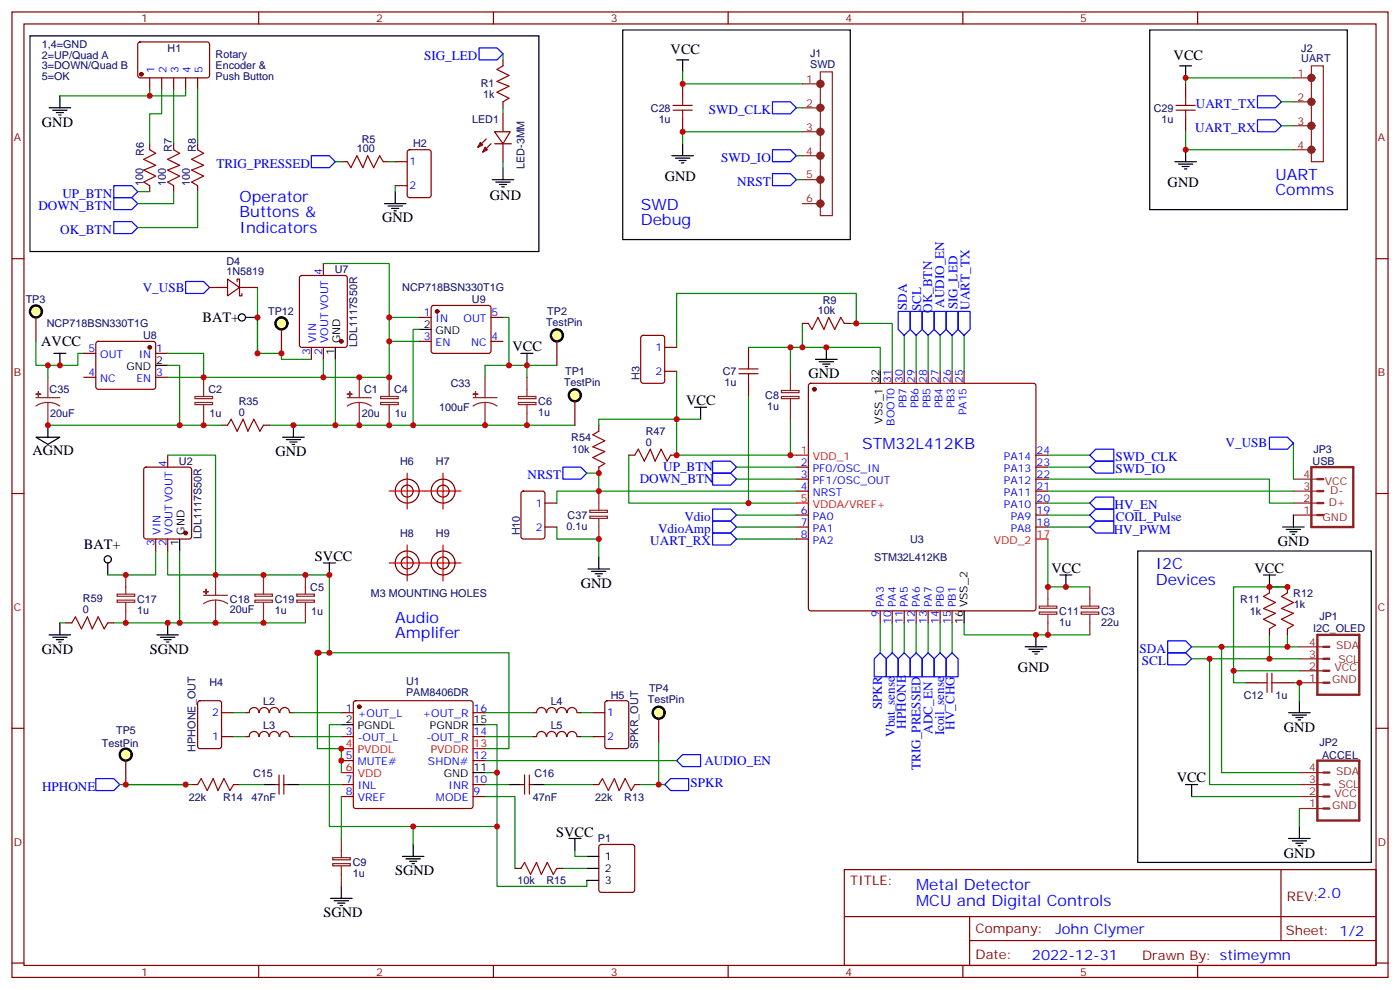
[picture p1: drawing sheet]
<svg xmlns="http://www.w3.org/2000/svg" width="412mm" height="292mm" viewBox="0 0 412 292" stroke-linecap="round" stroke-linejoin="round" font-family="sans-serif">
<g fill="none" stroke="#870000" stroke-width=".35">
<path d="M3.5 3.5h405.4v284.4h-405.4zM7.1 7.1h398.2v277.2h-398.2zM40.8 12.6l.5-.3 20 .1 .4 .7v9.4l-.7 .4h-20l-.4-.7v-9.1zM76.2 3.5v3.6M145.3 3.5v3.6M148.2 17.6v1.8M214.5 3.5v3.6M283.6 3.5v3.6M352.8 3.5v3.6M44.1 22.9v3.6M47.6 22.9v3.6M51.2 22.9v3.6"/>
<path d="M54.7 22.9v3.6M58.2 22.9v3.6M145.7 38.8h4.6l-2.1 3.5zM148.2 30v1.8M148.2 33.5v5.3M201.1 24.7v3.5M201.1 35.3v3.5M349.2 24.7v3.5M349.2 35.3v3.5M44.1 42.3v1.8M44.1 54.7v1.7M51.2 42.3v1.8"/>
<path d="M51.2 54.7v1.7M58.2 42.3v1.8M58.2 54.7v1.7M100.5 47.6h1.8M112.9 47.6h1.8M116.4 47.6h3.5M116.4 54.7h3.5M120.2 44.3l.4-.2h5.7l.6 .4 .1 13-.5 .7h-5.9l-.6-.5-.1-12.9zM141.5 42l.7 .7-1.4 .7zM142.9 43.4l.7 .7-1.4 .7zM143.2 40.9l-2.4 2.5M144.6 42.3l-2.4 2.5"/>
<path d="M145.7 42.3h4.9M148.2 42.3v5.3M3.5 76.2h3.6M405.3 76.2h3.6M189 99l.4-.2h5.7l.6 .4 .1 13-.5 .6-5.9 .1-.6-.5-.1-12.9zM236.4 95.2h1.7M248.7 95.2h1.8M195.8 102.3h3.5M195.8 109.4h3.5M220.5 102.3v3.5M220.5 112.9v3.5M238.4 113.1l.4-.2h65.6l.5 .2 .3 .5v65.6l-.3 .5-.5 .2h-65.6l-.5-.2-.2-.5v-65.6z"/>
<path d="M262.8 109.4v3.5M266.3 109.4v3.5M269.9 109.4v3.5M273.4 109.4v3.5M276.9 109.4v3.5M280.5 109.4v3.5M284 109.4v3.5M65.3 125.2h1.7l1.1-1.7 1.7 3.5 1.8-3.5 1.4 3.5 1.8-3.5 1.8 3.5 1-1.8h1.8M185.2 134.1h1.8l1-1.8 1.8 3.5 1.8-3.5 1.4 3.5 1.7-3.5 1.8 3.5 1.1-1.7h1.7M234.6 137.6h3.5M305.2 137.6h3.5M305.2 134.1h3.5"/>
<path d="M3.5 145.3h3.6M234.6 141.1h3.5M234.6 144.6h3.5M234.6 151.7h3.5M234.6 155.2h3.5M234.6 158.8h3.5M305.2 141.1h3.5M305.2 144.6h3.5M305.2 151.7h3.5M305.2 155.2h3.5M305.2 148.2h3.5M405.3 145.3h3.6"/>
<path d="M259.3 179.9v3.5M262.8 179.9v3.5M266.3 179.9v3.5M269.9 179.9v3.5M273.4 179.9v3.5M276.9 179.9v3.5M280.5 179.9v3.5M373.9 172.9v1.7M379.2 172.9v1.7M373.9 185.2v1.8M379.2 185.2v1.8M3.5 214.5h3.6"/>
<path d="M58.4 206.6l.5-.2h5.7l.6 .4 .1 13-.5 .6-5.9 .1-.6-.5-.1-12.9zM65.3 217h3.5M65.3 209.9h3.5M174.6 217h3.6M174.6 209.9h3.6M178.4 206.6l.5-.2h5.6l.7 .4v13l-.5 .6-5.8 .1-.7-.5v-12.9zM366.9 201.1h3.5M377.5 201.1h3.5M405.3 214.5h3.6M81.1 231.1h1.1M82.2 228.2v5.7M83.6 228.2v5.7"/>
<path d="M83.6 231.1h1.1M153.5 231.1h1M154.5 228.2v5.7M155.9 231.1h1.1M155.9 228.2v5.7M174.6 231.1h1.8M187 231.1h1.7M248.7 256.1h156.6v28.2h-156.6zM377.3 256.1v20.9M248.7 270h156.5M285.6 277h119.6M285.6 270v14.1"/>
<path d="M3.5 283.6h3.6M76.2 284.3v3.6M145.3 284.3v3.6M214.5 284.3v3.6M283.6 284.3v3.6M352.8 284.3v3.6M405.3 283.6h3.6"/>
</g>
<path d="M388.1 187h12.3v17.6h-12.3zM389.8 194h1.8M389.8 197.6h1.8M389.8 190.5h1.8M389.8 201.1h1.8M388.1 224h12.3v17.7h-12.3zM389.8 231.1h1.8M389.8 234.6h1.8M389.8 238.1h1.8M389.8 227.5h1.8" fill="none" stroke="#8c2424" stroke-width=".71"/>
<g fill="none" stroke="#8c2424" stroke-width=".35">
<path d="M386.3 19.4h3.5v28.2h-3.5zM236.4 24.7h5.3M236.4 31.8h5.3M236.4 38.8h5.3M241.7 21.2h3.5v42.3h-3.5zM381 22.9h5.3M381 30h5.3M381 37h5.3M236.4 45.9h5.3M236.4 52.9h5.3M236.4 60h5.3M381 44.1h5.3"/>
<path d="M112.1 118.5h5.2v.7h-5.2zM112.1 116.8h5.2v.6h-5.2zM114.7 111.1v5.7M114.7 119.2v6M152.7 118.5h5.2v.7h-5.2zM152.7 116.8h5.2v.6h-5.2zM155.2 111.1v5.7M155.2 119.2v6M230.2 116.8h5.2v.6h-5.2zM230.2 115h5.2v.6h-5.2zM232.8 109.4v5.6M232.8 117.5v6"/>
<path d="M306.1 178.5h5.2v.6h-5.2zM308.7 172.9v5.6M306.1 180.3h5.2v.6h-5.2zM308.7 181v6M382.8 197.6h7M382.8 194h7M382.8 190.5h7M382.8 201.1h7M382.8 238.1h7M382.8 234.6h7M382.8 231.1h7M382.8 227.5h7"/>
</g>
<g fill="none" stroke="#000" stroke-width=".35">
<path d="M8.8 10.6h149.9v63.5h-149.9zM183.4 8.8h67.1v61.8h-67.1zM199.3 17.6h3.5M201.1 17.6v3.6M338.7 8.8h58.2v52.9h-58.2zM347.5 19.4h3.5M349.2 19.4v3.5M14.5 31.8h6.3M15.5 32.5h4.3M16.6 33.2h2.1M17.3 33.9h.7M17.6 28.2v3.6"/>
<path d="M113.2 60h6.4M116.4 56.4v3.6M145 52.9h6.3M146 53.6h4.3M147.1 54.3h2.1M147.8 55h.7M148.2 49.4v3.5M197.9 45.9h6.4M199 46.6h4.2M200 47.3h2.1M200.7 48h.7M201.1 42.3v3.6"/>
<path d="M346.1 47.6h6.3M347.1 48.3h4.3M348.2 49h2.1M348.9 49.7h.7M349.2 44.1v3.5M114.3 60.7h4.2M115.4 61.4h2.1M116.1 62.1h.7M72.3 93.5h3.5M15.9 104.1h3.5M17.6 104.1v3.5M153.5 104.1h3.5"/>
<path d="M155.2 104.1v3.5M204.6 119.9h3.5M206.4 119.9v3.6M240.2 105.8h6.4M241.3 106.5h4.2M242.4 107.2h2.1M243.1 108h.7M243.4 102.3v3.5M259.3 109.4v3.5M10.6 128.8h7l-3.5 2.1zM14.1 125.2v3.6M83.3 128.8h6.3"/>
<path d="M84.3 129.5h4.2M85.4 130.2h2.1M86.1 130.9h.7M86.4 125.2v3.6M284 179.9v3.5M312.2 169.3h3.5M314 169.3v3.6M335.1 162.3h68.8v91.7h-68.8zM372.2 169.3h3.5M373.9 169.3v3.6M302 190.5h6.3M303 191.2h4.3"/>
<path d="M304.1 191.9h2.1M304.8 192.6h.7M305.2 187v3.5M379.6 209.9h6.3M380.6 210.6h4.3M381.7 211.3h2.1M382.4 212h.7M382.8 206.4v3.5M77.6 231.1h3.5M84.7 231.1h3.5M149.9 231.1h3.6M157 231.1h3.5"/>
<path d="M349.2 231.1h3.6M351 231.1v3.5M118.5 252.2h6.4M119.6 252.9h4.2M120.6 253.6h2.2M121.4 254.4h.7M121.7 248.7v3.5M379.6 246.9h6.3M380.6 247.7h4.3M381.7 248.4h2.1M382.4 249.1h.7M382.8 243.4v3.5"/>
<circle cx="71.3" cy="93.5" r="1.06"/>
</g>
<g fill="none" stroke="#008700" stroke-width=".35">
<path d="M148.2 15.9v1.7M44.1 26.5v1.7h-26.5M47.6 26.5v7h-3.5v8.8M51.2 26.5v15.8M54.7 26.5v1.7h-10.6M58.2 26.5v15.8M201.1 21.2v3.5h35.3M234.6 31.8h1.8M236.4 38.8h-35.3v3.5M349.2 38.8v5.3h31.8M377.5 30h3.5M377.5 37h3.5"/>
<path d="M381 22.9h-31.8v1.8M40.6 56.4h3.5M51.2 56.4v3.6h-10.6M58.2 56.4v10.6h-17.6M98.8 47.6h1.7M114.7 47.6h1.7M116.4 54.7v1.7M234.6 45.9h1.8M234.6 52.9h1.8M75.8 93.5v10.6h7.1v1.7h8.8M236.4 95.2v7.1M250.5 95.2h12.3v14.2"/>
<path d="M252.2 95.2v-8.8h-52.9v15.9M266.3 98.8v10.6M269.9 98.8v10.6M280.5 98.8v10.6M284 98.8v10.6M142.9 111.1v-3.5h12.3v3.5M199.3 109.4v24.7h35.3M220.5 116.4v31.8h14.1M220.5 102.3h12.3M232.8 109.4v-7.1h26.5v7.1M79.4 125.2h89.9M185.2 134.1v14.1h35.3"/>
<path d="M232.8 123.5v10.6M308.7 137.6h12.3M308.7 134.1h12.3M176.4 144.6h58.2M217 158.8h17.6M308.7 155.2h12.3M308.7 158.8v14.1M379.2 172.9h-15.8v24.7M262.8 183.4v8.9M284 183.4v3.6h37M351 190.5h8.8M351 194h5.3"/>
<path d="M373.9 187v7M379.2 187v3.5M382.8 197.6h-19.4v3.5h3.5M382.8 194h-26.5v37.1h26.5M382.8 190.5h-23v37h23M381 201.1h1.8v5.3M351 234.6h31.8M382.8 238.1v5.3"/>
</g>
<g fill="none" stroke="#a10000" stroke-width=".35">
<path d="M148.2 19.4l-1.8 1.1 3.5 1.7-3.5 1.8 3.5 1.4-3.5 1.8 3.5 1.7-1.7 1.1M198.3 32.5h5.6M198.3 31h5.6M201.1 28.2v2.8M201.1 32.5v2.8M346.4 32.5h5.7M346.4 31h5.7M349.2 28.2v2.8M349.2 32.5v2.8M44.1 44.1l1.8 1.1-3.6 1.7 3.6 1.8-3.6 1.4 3.6 1.8-3.6 1.7 1.8 1.1M51.2 44.1l1.7 1.1-3.5 1.7 3.5 1.8-3.5 1.4 3.5 1.8-3.5 1.7 1.8 1.1M58.2 44.1l1.8 1.1-3.6 1.7 3.6 1.8-3.6 1.4 3.6 1.8-3.6 1.7 1.8 1.1"/>
<path d="M102.3 47.6l1.1 1.8 1.7-3.5 1.8 3.5 1.4-3.5 1.8 3.5 1.7-3.5 1.1 1.7M238.1 95.2l1.1 1.8 1.7-3.5 1.8 3.5 1.4-3.5 1.8 3.5 1.7-3.5 1.1 1.7M217.7 110.1h5.6M217.7 108.7h5.6M220.5 105.8v2.9M220.5 110.1v2.8M373.9 174.6l-1.7 1.1 3.5 1.7-3.5 1.8 3.5 1.4-3.5 1.8 3.5 1.8-1.8 1M379.2 174.6l-1.7 1.1 3.5 1.7-3.5 1.8 3.5 1.4-3.5 1.8 3.5 1.8-1.8 1M373.2 198.3v5.6M374.6 198.3v5.6M370.4 201.1h2.8M374.6 201.1h2.9"/>
<path d="M176.4 231.1l1-1.8 1.8 3.5 1.8-3.5 1.4 3.5 1.7-3.5 1.8 3.5 1.1-1.7"/>
</g>
<g fill="#870000" stroke="#870000" stroke-width=".35">
<circle cx="41.6" cy="21.9" r=".53"/>
<circle cx="239.9" cy="114.7" r=".53"/>
</g>
<g fill="none" stroke="#00f" stroke-width=".35">
<path d="M141.1 14.1h5.3l1.8 1.8-1.8 1.7h-5.3zM227.5 30h5.3l1.8 1.8-1.8 1.7h-5.3zM370.4 28.2h5.3l1.8 1.8-1.8 1.8h-5.3zM370.4 35.3h5.3l1.8 1.7-1.8 1.8h-5.3zM33.5 54.7h5.3l1.8 1.7-1.8 1.8h-5.3zM33.5 58.2h5.3l1.8 1.8-1.8 1.7h-5.3zM91.7 45.9h5.3l1.8 1.7-1.8 1.8h-5.3zM227.5 44.1h5.3l1.8 1.8-1.8 1.7h-5.3zM227.5 51.2h5.3l1.8 1.7-1.8 1.8h-5.3zM33.5 65.3h5.3l1.8 1.7-1.8 1.8h-5.3zM264.6 91.7h3.5v5.3l-1.8 1.8-1.7-1.8zM268.1 91.7h3.5v5.3l-1.7 1.8-1.8-1.8z"/>
<path d="M271.6 91.7h3.6v5.3l-1.8 1.8-1.8-1.8zM275.2 91.7h3.5v5.3l-1.8 1.8-1.7-1.8zM278.7 91.7h3.5v5.3l-1.7 1.8-1.8-1.8zM282.2 91.7h3.6v5.3l-1.8 1.8-1.8-1.8zM165.8 137.6h5.3l1.8 1.7-1.8 1.8h-5.3zM209.9 139.3h5.3l1.8 1.8-1.8 1.8h-5.3zM209.9 135.8h5.3l1.8 1.8-1.8 1.7h-5.3zM322.8 135.8h5.3v3.5h-5.3l-1.8-1.7zM322.8 132.3h5.3v3.5h-5.3l-1.8-1.7zM209.9 157h5.3l1.8 1.8-1.8 1.7h-5.3zM322.8 149.9h5.3v3.6h-5.3l-1.8-1.8zM322.8 153.5h5.3v3.5h-5.3l-1.8-1.8z"/>
<path d="M322.8 146.4h5.3v3.5h-5.3l-1.8-1.7zM259.3 192.3l1.8 1.7v5.3h-3.6v-5.3zM262.8 192.3l1.8 1.7v5.3h-3.5v-5.3zM266.3 192.3l1.8 1.7v5.3h-3.5v-5.3zM268.1 194l1.8-1.7 1.7 1.7v5.3h-3.5zM275.2 194l1.7-1.7 1.8 1.7v5.3h-3.5zM278.7 194l1.8-1.7 1.7 1.7v5.3h-3.5zM344 188.7h5.2l1.8 1.8-1.8 1.8h-5.2zM344 192.3h5.2l1.8 1.7-1.8 1.8h-5.2zM28.2 229.3h5.3l1.8 1.8-1.8 1.7h-5.3zM195.8 231.1l1.8-1.8h5.2v3.5h-5.2z"/>
</g>
<path d="M234.6 134.1h3.5M234.6 148.2h3.5M305.2 158.8h3.5" fill="none" stroke="#f00" stroke-width=".35"/>
<g fill="#8c2424" stroke="#8c2424" stroke-width=".35">
<circle cx="241.7" cy="60" r="1.06"/>
<circle cx="241.7" cy="52.9" r="1.06"/>
<circle cx="241.7" cy="45.9" r="1.06"/>
<circle cx="241.7" cy="38.8" r="1.06"/>
<circle cx="241.7" cy="31.7" r="1.06"/>
<circle cx="241.7" cy="24.7" r="1.06"/>
<circle cx="386.3" cy="44.1" r="1.06"/>
<circle cx="386.3" cy="37" r="1.06"/>
<circle cx="386.3" cy="30" r="1.06"/>
<circle cx="386.3" cy="22.9" r="1.06"/>
</g>
<circle cx="169.3" cy="116.4" r="1.76" fill="#ff9" stroke="#000" stroke-width=".71"/>
<path d="M169.3 118.2v7" fill="none" stroke="#870000" stroke-width=".35"/>
<circle cx="164" cy="98.8" r="1.76" fill="#ff9" stroke="#000" stroke-width=".71"/>
<path d="M164 100.5v7.1" fill="none" stroke="#870000" stroke-width=".35"/>
<circle cx="10.6" cy="91.7" r="1.76" fill="#ff9" stroke="#000" stroke-width=".71"/>
<path d="M10.6 93.5v7" fill="none" stroke="#870000" stroke-width=".35"/>
<circle cx="194" cy="209.9" r="1.76" fill="#ff9" stroke="#000" stroke-width=".71"/>
<path d="M194 211.7v7" fill="none" stroke="#870000" stroke-width=".35"/>
<circle cx="37" cy="222.3" r="1.76" fill="#ff9" stroke="#000" stroke-width=".71"/>
<path d="M37 224v7.1" fill="none" stroke="#870000" stroke-width=".35"/>
<path d="M10.6 100.5v7.1h12.3v-3.5h1.8M155.2 107.6h8.8" fill="none" stroke="#008700" stroke-width=".35"/>
<circle cx="82.9" cy="95.3" r="1.76" fill="#ff9" stroke="#000" stroke-width=".71"/>
<g fill="none" stroke="#870000" stroke-width=".35">
<path d="M95.2 77.6v3.5M61.7 84.7h5.3M67 82.2l3.6 2.5-3.6 2.4zM69.8 82.9v-.7h.8v4.9h.7v-.7M70.6 84.7h5.2M82.9 97v7.1M88.4 81.3l.5-.2h12.7l.7 .5v20l-.5 .7h-12.9l-.7-.5v-20zM123.5 93.5h3.5M127.2 90.2l.5-.2h16.2l.5 .2 .2 .5v12.7l-.2 .5-.5 .2h-16.2l-.5-.3-.2-.4v-12.7zM144.6 93.5h3.6M24.7 104.1h3.5M24.7 111.1h3.5"/>
<path d="M28.5 100.7l.4-.2h16.3l.5 .2 .2 .5v12.7l-.3 .5-.4 .3h-16.3l-.5-.3-.2-.5v-12.7zM45.9 104.1h3.5M45.9 111.1h3.5M91.7 102.3v3.5M95.2 102.3v3.5M123.5 100.5h3.5M144.6 100.5h3.6M42.6 137.8l.4-.2h12.7l.7 .4v20l-.4 .7-13 .1-.6-.5-.1-20zM49.4 134.1v3.5M176.4 125.2v1.8M176.4 137.6v1.7M45.9 158.8v3.5"/>
<path d="M49.4 158.8v3.5M153.7 144.8l.5-.2h5.6l.7 .5v12.9l-.4 .7-5.9 .1-.7-.5v-13zM160.5 148.2h3.5M160.5 155.2h3.5M19.4 183.4h1.8l1-1.7 1.8 3.5 1.8-3.5 1.4 3.5 1.7-3.5 1.8 3.5 1-1.8h1.8M72.3 209.9h1.1M72.3 217h1.1M73.4 209.9a1.41 1.41 0 0 1 1.4-1.5 1.41 1.41 0 0 1 1.4 1.5M73.4 216.9a1.41 1.41 0 0 1 1.4-1.5 1.41 1.41 0 0 1 1.4 1.5M76.4 209.9a1.41 1.41 0 0 1 1.4-1.5 1.41 1.41 0 0 1 1.4 1.5M76.4 216.9a1.41 1.41 0 0 1 1.4-1.5 1.41 1.41 0 0 1 1.4 1.5M79.4 209.9a1.41 1.41 0 0 1 1.4-1.5 1.41 1.41 0 0 1 1.4 1.5"/>
<path d="M79.4 216.9a1.41 1.41 0 0 1 1.4-1.5 1.41 1.41 0 0 1 1.4 1.5M82.4 209.9a1.41 1.41 0 0 1 1.5-1.5 1.41 1.41 0 0 1 1.4 1.5M82.4 216.9a1.41 1.41 0 0 1 1.5-1.5 1.41 1.41 0 0 1 1.4 1.5M85.4 209.9h1M85.4 217h1M100.5 209.9h3.6M100.5 217h3.6M104.3 206.6l.5-.2h33.8l.5 .2 .2 .5v30.3l-.2 .5-.5 .2h-33.8l-.5-.2-.2-.5v-30.3zM139.3 209.9h3.6M139.3 217h3.6M157 209.9h1M157 217h1"/>
<path d="M158.1 209.9a1.41 1.41 0 0 1 1.4-1.5 1.41 1.41 0 0 1 1.4 1.5M158.1 216.9a1.41 1.41 0 0 1 1.4-1.5 1.41 1.41 0 0 1 1.4 1.5M161.1 209.9a1.41 1.41 0 0 1 1.4-1.5 1.41 1.41 0 0 1 1.4 1.5M161.1 216.9a1.41 1.41 0 0 1 1.4-1.5 1.41 1.41 0 0 1 1.4 1.5M164.1 209.9a1.41 1.41 0 0 1 1.4-1.5 1.41 1.41 0 0 1 1.4 1.5M164.1 216.9a1.41 1.41 0 0 1 1.4-1.5 1.41 1.41 0 0 1 1.4 1.5M167.1 209.9a1.41 1.41 0 0 1 1.4-1.5 1.41 1.41 0 0 1 1.4 1.5M167.1 216.9a1.41 1.41 0 0 1 1.4-1.5 1.41 1.41 0 0 1 1.4 1.5M170 209.9h1.1M170 217h1.1M56.4 231.1h1.8M68.8 231.1h1.8"/>
<path d="M100.5 231.1h3.6M100.5 224h3.6M100.5 234.6h3.6M139.3 231.1h3.6M139.3 224h3.6M139.3 234.6h3.6M151.7 255.8h1.8M164 255.8h1.8M176.6 248.9l.5-.2h9.2l.5 .2 .2 .5v12.7l-.3 .5-.4 .2h-9.2l-.5-.2-.2-.5v-12.7z"/>
</g>
<g fill="none" stroke="#008700" stroke-width=".35">
<path d="M148.2 31.8v1.7M148.2 47.6v1.8M95.2 77.6h19.5v15.9M75.8 84.7v19.4M123.5 93.5h-8.8v17.6h-19.5M123.5 97h-1.8v28.2M148.2 93.5h1.7v14.1M273.4 98.8v10.6M276.9 98.8v10.6M14.1 107.6v3.5M49.4 107.6h3.5v17.6M49.4 104.1h10.6v7h35.2v-5.3"/>
<path d="M49.4 111.1h10.6M98.8 105.8v19.4M114.7 100.5h8.8M14.1 125.2h51.2M49.4 134.1h14.1v35.2M172.9 139.3h3.5v5.3h-12.4v3.6M206.4 123.5h-30v1.7M217 137.6h17.6M381 130.5v10.6M164 155.2v3.6h12.4v5.2M217 141.1h17.6M217 151.7h17.6"/>
<path d="M217 155.2h17.6M308.7 141.1h65.2v7.1h7.1M308.7 144.6h72.3M308.7 151.7h12.3M308.7 148.2h12.3M45.9 162.3v7h-14.2M49.4 162.3v7h47.6v23M52.9 162.3v21.1M308.7 172.9h12.3M17.6 183.4h1.8M33.5 183.4h56.5M93.5 192.3h56.4v28.2h-7"/>
<path d="M93.8 192.3h-.3v28.2h7v7M259.3 183.4v8.9M266.3 183.4v8.9M269.9 183.4v8.9M273.4 183.4v8.9M276.9 183.4v8.9M280.5 183.4v8.9M68.8 217h3.5M68.8 209.9h3.5M86.4 217h14.1M86.4 209.9h14.1M100.5 213.4h-3.5v30h24.7v5.3"/>
<path d="M142.9 213.4h3.5v30M142.9 217h14.1M142.9 209.9h14.1M171.1 217h3.5M171.1 209.9h3.5M194 218.7v12.4h1.8M35.3 231.1h21.1M70.6 231.1h7M88.2 231.1h12.3M100.5 234.6v12.3M142.9 234.6h8.8v21.2M142.9 224h56.4"/>
<path d="M142.9 231.1h7M142.9 227.5h3.5M160.5 231.1h14.1M188.7 231.1h5.3M121.7 243.4h24.7v17.7h26.5v-1.8M165.8 255.8h7.1M169.3 250.5v1.7h3.6"/>
</g>
<path d="M386.3 137.6h12.3v17.6h-12.3zM388.1 144.6h1.7M388.1 148.2h1.7M388.1 151.7h1.7M388.1 141.1h1.7" fill="none" stroke="#8c2424" stroke-width=".71"/>
<g fill="none" stroke="#8c2424" stroke-width=".35">
<path d="M10.6 117.1h7M14.1 118.5l1.9 .3 1.6 .8M14.1 118.5l-1.8 .3-1.7 .8M14.1 111.1v6M14.1 118.5v6.7M57.4 118.5h5.2v.7h-5.2zM57.4 116.8h5.2v.6h-5.2zM60 111.1v5.7M60 119.2v6M102.3 117.1h7.1M105.8 118.5l1.9 .3 1.7 .8M105.8 118.5l-1.8 .3-1.7 .8"/>
<path d="M105.8 111.1v6M105.8 118.5v6.7M139.3 117.1h7.1M142.9 118.5l1.8 .3 1.7 .8M142.9 118.5l-1.9 .3-1.7 .8M142.9 111.1v6M142.9 118.5v6.7M173.7 152h5.2v.7h-5.2zM173.7 150.3h5.2v.6h-5.2zM176.4 144.6v5.7M176.4 152.8v6M381 151.7h7.1"/>
<path d="M381 148.2h7.1M381 144.6h7.1M381 141.1h7.1M34.5 176.7h5.2v.7h-5.2zM34.5 175h5.2v.6h-5.2zM37 169.3v5.7M37 177.4v6M60 175.3h7M63.5 176.7l1.9 .3 1.6 .8M63.5 176.7l-1.9 .3-1.6 .8M63.5 169.3v6M63.5 176.7v6.7"/>
<path d="M75.1 176.7h5.2v.7h-5.2zM75.1 175h5.2v.6h-5.2zM77.6 169.3v5.7M77.6 177.4v6M87.4 176.7h5.2v.7h-5.2zM87.4 175h5.2v.6h-5.2zM90 169.3v5.7M90 177.4v6M318.5 178.5h5.2v.6h-5.2zM321 172.9v5.6M318.5 180.3h5.2v.6h-5.2zM321 181v6"/>
<path d="M98 254.4h5.2v.6h-5.2zM98 252.6h5.2v.6h-5.2zM100.5 246.9v5.7M100.5 255.1v6"/>
</g>
<g fill="none" stroke="#000" stroke-width=".35">
<path d="M123.5 97h3.5M45.9 107.6h3.5M98.8 102.3v3.5M52.9 158.8v3.5M377.8 155.2h6.4M378.9 155.9h4.2M379.9 156.6h2.2M380.6 157.3h.8M381 151.7v3.5M31.7 165.8v3.5M95.2 165.8h3.6M97 165.8v3.5"/>
<path d="M173.2 167.6h6.4M174.3 168.3h4.2M175.3 169h2.1M176 169.7h.7M176.4 164v3.6M14.5 187h6.3M15.5 187.7h4.3M16.6 188.4h2.1M17.3 189.1h.7M17.6 183.4v3.6M46.2 187h6.4M47.3 187.7h4.2"/>
<path d="M48.3 188.4h2.1M49 189.1h.7M49.4 183.4v3.6M100.5 213.4h3.6M139.3 213.4h3.6M139.3 227.5h3.6M167.6 246.9h3.5M169.3 246.9v3.6M172.9 259.3h3.5M172.9 252.2h3.5M172.9 255.8h3.5M97.4 264.6h6.3"/>
<path d="M98.4 265.3h4.3M99.5 266h2.1M100.2 266.7h.7M100.5 261.1v3.5"/>
<circle cx="31.7" cy="164.7" r="1.06"/>
</g>
<path d="M54.7 82.9h5.3l1.7 1.8-1.7 1.7h-5.3zM373.9 128.8h5.3l1.8 1.7-1.8 1.8h-5.3zM209.9 153.5h5.3l1.8 1.7-1.8 1.8h-5.3zM209.9 149.9h5.3l1.8 1.8-1.8 1.8h-5.3zM271.6 194l1.8-1.7 1.8 1.7v5.3h-3.6zM201.1 222.2h5.3v3.6h-5.3l-1.8-1.8z" fill="none" stroke="#00f" stroke-width=".35"/>
<g fill="none" stroke="#600" stroke-width=".35">
<circle cx="119.9" cy="144.6" r="3.5"/>
<circle cx="119.9" cy="144.6" r="1.76"/>
<circle cx="130.5" cy="144.6" r="3.5"/>
<circle cx="130.5" cy="144.6" r="1.76"/>
<circle cx="119.9" cy="165.8" r="3.5"/>
<circle cx="119.9" cy="165.8" r="1.76"/>
<circle cx="130.5" cy="165.8" r="3.5"/>
<circle cx="130.5" cy="165.8" r="1.76"/>
</g>
<path d="M119.9 139.3v10.6M130.5 139.3v10.6M114.7 144.6h21.1M114.7 165.8h21.1M119.9 160.5v10.6M130.5 160.5v10.6M100.5 220.5h3.6M100.5 227.5h3.6M139.3 220.5h3.6" fill="none" stroke="#f00" stroke-width=".35"/>
<path d="M176.4 127l-1.8 1.1 3.6 1.7-3.6 1.8 3.6 1.4-3.6 1.8 3.6 1.7-1.8 1.1M58.2 231.1l1.1-1.8 1.7 3.5 1.8-3.5 1.4 3.5 1.8-3.5 1.7 3.5 1.1-1.7M153.5 255.8l1-1.8 1.8 3.5 1.7-3.5 1.5 3.5 1.7-3.5 1.8 3.5 1-1.7" fill="none" stroke="#a10000" stroke-width=".35"/>
<g fill="#8c2424" stroke="#8c2424" stroke-width=".35">
<path d="M60 174.3h1.4z"/>
<path d="M60.7 173.6v1.4z"/>
<path d="M139.3 116.1h1.5z"/>
<path d="M140.1 115.4v1.4z"/>
<path d="M10.6 116.1h1.4z"/>
<path d="M11.3 115.4v1.4z"/>
<path d="M102.3 116.1h1.4z"/>
<path d="M103 115.4v1.4z"/>
</g>
<g fill="#870000" stroke="#870000" stroke-width=".35">
<circle cx="105.8" cy="208.1" r=".53"/>
<circle cx="100.5" cy="100.5" r=".53"/>
<circle cx="44.1" cy="102.3" r=".53"/>
<circle cx="128.8" cy="91.7" r=".53"/>
<circle cx="54.7" cy="157" r=".53"/>
</g>
<g fill="#c00">
<circle cx="142.9" cy="125.2" r=".88"/>
<circle cx="232.8" cy="134.1" r=".88"/>
<circle cx="37" cy="183.4" r=".88"/>
<circle cx="176.4" cy="139.3" r=".88"/>
<circle cx="199.3" cy="123.5" r=".88"/>
<circle cx="86.4" cy="125.2" r=".88"/>
<circle cx="155.2" cy="125.2" r=".88"/>
<circle cx="232.8" cy="102.3" r=".88"/>
<circle cx="349.3" cy="44.1" r=".88"/>
<circle cx="349.3" cy="22.9" r=".88"/>
<circle cx="236.4" cy="102.3" r=".88"/>
<circle cx="305.2" cy="187" r=".88"/>
<circle cx="243.4" cy="102.3" r=".88"/>
<circle cx="252.2" cy="95.2" r=".88"/>
<circle cx="373.9" cy="172.9" r=".88"/>
<circle cx="359.8" cy="190.5" r=".88"/>
<circle cx="379.2" cy="190.5" r=".88"/>
<circle cx="44.1" cy="28.2" r=".88"/>
<circle cx="382.8" cy="201.1" r=".88"/>
<circle cx="356.3" cy="194" r=".88"/>
<circle cx="373.9" cy="194" r=".88"/>
<circle cx="363.4" cy="197.6" r=".88"/>
<circle cx="379.2" cy="172.9" r=".88"/>
<circle cx="155.2" cy="107.6" r=".88"/>
<circle cx="201.1" cy="24.7" r=".88"/>
<circle cx="201.1" cy="38.8" r=".88"/>
<circle cx="199.3" cy="134.1" r=".88"/>
<circle cx="220.5" cy="148.2" r=".88"/>
<circle cx="176.4" cy="144.6" r=".88"/>
<circle cx="176.4" cy="158.7" r=".88"/>
<circle cx="308.7" cy="172.9" r=".88"/>
<circle cx="314" cy="172.9" r=".88"/>
<circle cx="308.7" cy="187" r=".88"/>
<circle cx="37" cy="169.3" r=".88"/>
<circle cx="49.4" cy="183.4" r=".88"/>
<circle cx="63.5" cy="183.4" r=".88"/>
<circle cx="63.5" cy="169.3" r=".88"/>
<circle cx="93.5" cy="192.3" r=".88"/>
<circle cx="93.8" cy="192.3" r=".88"/>
<circle cx="97" cy="192.3" r=".88"/>
<circle cx="97" cy="169.3" r=".88"/>
<circle cx="146.4" cy="227.5" r=".88"/>
<circle cx="194" cy="231.1" r=".88"/>
<circle cx="54.7" cy="231.1" r=".88"/>
<circle cx="100.5" cy="224" r=".88"/>
<circle cx="100.5" cy="220.5" r=".88"/>
<circle cx="14.1" cy="125.2" r=".88"/>
<circle cx="98.8" cy="125.2" r=".88"/>
<circle cx="121.7" cy="125.2" r=".88"/>
<circle cx="149.9" cy="107.6" r=".88"/>
<circle cx="52.9" cy="125.2" r=".88"/>
<circle cx="17.6" cy="107.6" r=".88"/>
<circle cx="14.1" cy="107.6" r=".88"/>
<circle cx="52.9" cy="183.4" r=".88"/>
<circle cx="37" cy="231.1" r=".88"/>
<circle cx="105.8" cy="125.2" r=".88"/>
<circle cx="114.7" cy="125.2" r=".88"/>
<circle cx="114.7" cy="100.5" r=".88"/>
<circle cx="75.8" cy="104.1" r=".88"/>
<circle cx="82.9" cy="104.1" r=".88"/>
<circle cx="60" cy="111.1" r=".88"/>
<circle cx="60" cy="125.2" r=".88"/>
<circle cx="114.7" cy="111.1" r=".88"/>
<circle cx="95.3" cy="111.1" r=".88"/>
<circle cx="105.8" cy="111.1" r=".88"/>
<circle cx="75.8" cy="93.5" r=".88"/>
<circle cx="114.7" cy="93.5" r=".88"/>
<circle cx="146.4" cy="243.4" r=".88"/>
<circle cx="121.7" cy="243.4" r=".88"/>
<circle cx="77.6" cy="169.3" r=".88"/>
<circle cx="90" cy="169.3" r=".88"/>
<circle cx="77.6" cy="183.4" r=".88"/>
</g>
<g font-size="4.6" fill="#00f">
<text x="375.7" y="52.9">UART</text>
<text x="70.6" y="59.4">Operator</text>
<text x="375.7" y="57.5">Comms</text>
<text x="70.6" y="64">Buttons &amp;</text>
<text x="188.7" y="61.7">SWD</text>
<text x="70.6" y="68.6">Indicators</text>
<text x="188.7" y="66.3">Debug</text>
<text x="254" y="132.3">STM32L412KB</text>
<text x="340.4" y="167.6">I2C</text>
<text x="340.4" y="172.2">Devices</text>
<text x="116.4" y="183.4">Audio</text>
<text x="116.4" y="188">Amplifer</text>
<text x="269.9" y="262.1">Metal Detector</text>
<text x="269.9" y="266.7">MCU and Digital Controls</text>
</g>
<g font-size="4.2">
<text x="197.6" y="15.9">VCC</text>
<text x="345.7" y="17.6">VCC</text>
<text x="12.3" y="37.3">GND</text>
<text x="195.8" y="53.2">GND</text>
<text x="144.3" y="58.8">GND</text>
<text x="344" y="54.9">GND</text>
<text x="112.6" y="65.5">GND</text>
<text x="59.6" y="94.9">BAT+</text>
<text x="12.2" y="102">AVCC</text>
<text x="151" y="103.4">VCC</text>
<text x="238.1" y="111.4">GND</text>
<text x="202.1" y="119.2">VCC</text>
<text x="9.5" y="134.1">AGND</text>
<text x="81.1" y="134.3">GND</text>
<text x="24.7" y="161.6">BAT+</text>
<text x="376.4" y="160.9">GND</text>
<text x="92.8" y="165.1">SVCC</text>
<text x="171.1" y="173.1">GND</text>
<text x="309.7" y="168.6">VCC</text>
<text x="369.5" y="168.6">VCC</text>
<text x="12.3" y="192.5">GND</text>
<text x="44.1" y="192.5">SGND</text>
<text x="299.9" y="197.8">GND</text>
<text x="378.2" y="215.5">GND</text>
<text x="346.6" y="230.4">VCC</text>
<text x="163.8" y="246.6">SVCC</text>
<text x="116.4" y="257.8">SGND</text>
<text x="378.2" y="252.6">GND</text>
<text x="95.2" y="270.1">SGND</text>
</g>
<g font-size="4.2" fill="#00f">
<text x="310.9" y="274.9">John Clymer</text>
<text x="304" y="282.7">2022-12-31</text>
</g>
<g font-size="3.9" fill="#00f">
<text x="124.9" y="17.6">SIG_LED</text>
<text x="208.8" y="33.5">SWD_CLK</text>
<text x="352.3" y="31.8">UART_TX</text>
<text x="352.1" y="38.8">UART_RX</text>
<text x="212.4" y="47.6">SWD_IO</text>
<text x="63.8" y="49.4">TRIG_PRESSED</text>
<text x="18.4" y="58.2">UP_BTN</text>
<text x="217.2" y="54.7">NRST</text>
<text x="11.3" y="61.7">DOWN_BTN</text>
<text x="17.7" y="68.8">OK_BTN</text>
<text x="42.1" y="85.9">V_USB</text>
<text x="267.1" y="91.2" transform="rotate(-90 267.1 91.2)">SDA</text>
<text x="271.4" y="91.6" transform="rotate(-90 271.4 91.6)">SCL</text>
<text x="274.6" y="92.2" transform="rotate(-90 274.6 92.2)">OK_BTN</text>
<text x="278.1" y="90.6" transform="rotate(-90 278.1 90.6)">AUDIO_EN</text>
<text x="282" y="91.1" transform="rotate(-90 282 91.1)">SIG_LED</text>
<text x="285.6" y="91.2" transform="rotate(-90 285.6 91.2)">UART_TX</text>
<text x="361" y="131.7">V_USB</text>
<text x="328.6" y="135.8">SWD_CLK</text>
<text x="155.4" y="141.1">NRST</text>
<text x="188.5" y="142.3">DOWN_BTN</text>
<text x="195.4" y="138.8">UP_BTN</text>
<text x="328.6" y="139.3">SWD_IO</text>
<text x="328.3" y="149.9">HV_EN</text>
<text x="201.6" y="153.5">Vdio</text>
<text x="328.7" y="153.4">COIL_Pulse</text>
<text x="191.6" y="160.5">UART_RX</text>
<text x="193.9" y="157">VdioAmp</text>
<text x="328.1" y="157.2">HV_PWM</text>
<text x="335.7" y="192.3">SDA</text>
<text x="336.4" y="195.8">SCL</text>
<text x="259.8" y="208.9" transform="rotate(-90 259.8 208.9)">SPKR</text>
<text x="266.8" y="214.6" transform="rotate(-90 266.8 214.6)">HPHONE</text>
<text x="281.2" y="214.9" transform="rotate(-90 281.2 214.9)">HV_CHG</text>
<text x="263.6" y="217" transform="rotate(-90 263.6 217)">Vbat_sense</text>
<text x="274.6" y="216.1" transform="rotate(-90 274.6 216.1)">ADC_EN</text>
<text x="278.2" y="216.6" transform="rotate(-90 278.2 216.6)">Icoil_sense</text>
<text x="207.5" y="225.2">AUDIO_EN</text>
<text x="271.1" y="226.8" transform="rotate(-90 271.1 226.8)">TRIG_PRESSED</text>
<text x="12.4" y="233">HPHONE</text>
<text x="203.4" y="231.8">SPKR</text>
</g>
<g font-size="3.9" fill="#800">
<text x="250.5" y="260.7">TITLE:</text>
<text x="379.1" y="265.4">REV:2.0</text>
<text x="287.4" y="274.9">Company:</text>
<text x="378.7" y="275.5">Sheet: 1/2</text>
<text x="287.4" y="282.6">Date:</text>
<text x="336.4" y="282.7">Drawn By: stimeymn</text>
</g>
<g font-size="3.2" fill="#800">
<text x="41.6" y="6.5">1</text>
<text x="110.8" y="6.5">2</text>
<text x="179.9" y="6.5">3</text>
<text x="249.1" y="6.5">4</text>
<text x="318.2" y="6.5">5</text>
<text x="4.1" y="41.6">A</text>
<text x="405.9" y="41.6">A</text>
<text x="4.1" y="110.8">B</text>
<text x="405.9" y="110.8">B</text>
<text x="4.1" y="179.9">C</text>
<text x="405.9" y="179.9">C</text>
<text x="4.1" y="249.1">D</text>
<text x="405.9" y="249.1">D</text>
<text x="41.6" y="287.3">1</text>
<text x="110.8" y="287.3">2</text>
<text x="179.9" y="287.3">3</text>
<text x="249.1" y="287.3">4</text>
<text x="318.2" y="287.3">5</text>
</g>
<g font-size="3.2" fill="#000080">
<text x="12.3" y="14.1">1,4=GND</text>
<text x="12.3" y="17.3">2=UP/Quad A</text>
<text x="49.4" y="15.4">H1</text>
<text x="63.5" y="17.1">Rotary</text>
<text x="238.7" y="16.9">J1</text>
<text x="383.3" y="15.2">J2</text>
<text x="12.3" y="20.5">3=DOWN/Quad B</text>
<text x="12.3" y="23.6">5=OK</text>
<text x="63.5" y="20.3">Encoder &amp;</text>
<text x="63.5" y="23.5">Push Button</text>
<text x="238.7" y="20.1">SWD</text>
<text x="383.3" y="18.3">UART</text>
<text x="141.6" y="25.8">R1</text>
<text x="142.3" y="28.9">1k</text>
<text x="191.7" y="32.9">C28</text>
<text x="339.9" y="32.9">C29</text>
<text x="106.6" y="42">R5</text>
<text x="139.1" y="36.3">LED1</text>
<text x="194" y="36.1">1u</text>
<text x="342.2" y="36.1">1u</text>
<text x="42.4" y="45.9" transform="rotate(-90 42.4 45.9)">R6</text>
<text x="50.6" y="44.8" transform="rotate(-90 50.6 44.8)">R7</text>
<text x="57.7" y="44.8" transform="rotate(-90 57.7 44.8)">R8</text>
<text x="105.1" y="44.8">100</text>
<text x="121.7" y="43.4">H2</text>
<text x="154.5" y="49.8" transform="rotate(-90 154.5 49.8)">LED-3MM</text>
<text x="42.2" y="54.9" transform="rotate(-90 42.2 54.9)">100</text>
<text x="48.9" y="54.9" transform="rotate(-90 48.9 54.9)">100</text>
<text x="55.9" y="54.9" transform="rotate(-90 55.9 54.9)">100</text>
<text x="66.7" y="77.9">D4</text>
<text x="66.7" y="81.1">1N5819</text>
<text x="98.6" y="80.5">U7</text>
<text x="7.6" y="89.3">TP3</text>
<text x="118.5" y="85.8">NCP718BSN330T1G</text>
<text x="139" y="89.4">U9</text>
<text x="242.4" y="89.6">R9</text>
<text x="79" y="92.8">TP12</text>
<text x="160.8" y="96">TestPin</text>
<text x="161.2" y="92.8">TP2</text>
<text x="240.9" y="92.4">10k</text>
<text x="13.8" y="96.4">NCP718BSN330T1G</text>
<text x="42.1" y="100">U8</text>
<text x="105.2" y="102.3" transform="rotate(-90 105.2 102.3)">LDL1117S50R</text>
<text x="132.8" y="113.9">C33</text>
<text x="166.1" y="113.6">TestPin</text>
<text x="166.5" y="110.4">TP1</text>
<text x="188.4" y="111.8" transform="rotate(-90 188.4 111.8)">H3</text>
<text x="212.9" y="110.5">C7</text>
<text x="213.4" y="113.7">1u</text>
<text x="14.6" y="115.8">C35</text>
<text x="61.4" y="115.8">C2</text>
<text x="70.3" y="119.2">R35</text>
<text x="107.3" y="115.8">C1</text>
<text x="116.1" y="115.8">C4</text>
<text x="158.6" y="119.3">C6</text>
<text x="225.4" y="117.5">C8</text>
<text x="14.7" y="122.9">20uF</text>
<text x="61.7" y="122.8">1u</text>
<text x="70.3" y="122.4">0</text>
<text x="106.6" y="122.9">20u</text>
<text x="116.3" y="122.8">1u</text>
<text x="129.3" y="121">100uF</text>
<text x="158.6" y="122.5">1u</text>
<text x="226" y="120.8">1u</text>
<text x="168.3" y="130">R54</text>
<text x="190.2" y="131.2">0</text>
<text x="190.2" y="128">R47</text>
<text x="52.7" y="137">U2</text>
<text x="117.8" y="137">H6</text>
<text x="128.4" y="137">H7</text>
<text x="168.6" y="133.5">10k</text>
<text x="386.7" y="137">USB</text>
<text x="386.9" y="133.3">JP3</text>
<text x="167.2" y="152.8">C37</text>
<text x="59.3" y="158.7" transform="rotate(-90 59.3 158.7)">LDL1117S50R</text>
<text x="117.8" y="158.2">H8</text>
<text x="128.4" y="158.2">H9</text>
<text x="153.1" y="157.7" transform="rotate(-90 153.1 157.7)">H10</text>
<text x="166.9" y="156.1">0.1u</text>
<text x="268.1" y="159.8">U3</text>
<text x="257.5" y="165.1">STM32L412KB</text>
<text x="24.4" y="177.4">R59</text>
<text x="40.4" y="177.5">C17</text>
<text x="67.7" y="177.4">C18</text>
<text x="81" y="177.5">C19</text>
<text x="91.4" y="174">C5</text>
<text x="109.3" y="175.8">M3 MOUNTING HOLES</text>
<text x="365.3" y="177.6">R11</text>
<text x="381" y="175.9">R12</text>
<text x="381.1" y="179.2">1k</text>
<text x="24.4" y="180.6">0</text>
<text x="40.4" y="180.7">1u</text>
<text x="67.7" y="180.6">20uF</text>
<text x="81" y="180.7">1u</text>
<text x="91.7" y="181.1">1u</text>
<text x="312" y="184.3">1u</text>
<text x="312" y="181">C11</text>
<text x="324.4" y="184.3">22u</text>
<text x="324.4" y="181">C3</text>
<text x="368.2" y="181.2">1k</text>
<text x="388.6" y="182.7">JP1</text>
<text x="386.8" y="186.3">I2C_OLED</text>
<text x="61.7" y="202.1">H4</text>
<text x="119.6" y="201.8">U1</text>
<text x="191.2" y="203.9">TP4</text>
<text x="77.5" y="207.5">L2</text>
<text x="119.6" y="205">PAM8406DR</text>
<text x="162.2" y="207.5">L4</text>
<text x="179.9" y="205.9">H5</text>
<text x="190.8" y="207.1">TestPin</text>
<text x="366.4" y="205.9">C12</text>
<text x="375.7" y="205.9">1u</text>
<text x="77.5" y="214.6">L3</text>
<text x="162.2" y="214.6">L5</text>
<text x="30" y="219.9">TestPin</text>
<text x="34.2" y="216.3">TP5</text>
<text x="57.6" y="221.3" transform="rotate(-90 57.6 221.3)">HPHONE_OUT</text>
<text x="188" y="220.6" transform="rotate(-90 188 220.6)">SPKR_OUT</text>
<text x="388.6" y="219.7">JP2</text>
<text x="389.5" y="223.7">ACCEL</text>
<text x="74.5" y="228.7">C15</text>
<text x="157.4" y="228.7">C16</text>
<text x="55.6" y="235.8">22k</text>
<text x="65.7" y="235.8">R14</text>
<text x="74.1" y="235.8">47nF</text>
<text x="157" y="235.8">47nF</text>
<text x="175.4" y="235.8">22k</text>
<text x="183.9" y="235.8">R13</text>
<text x="176.1" y="248.1">P1</text>
<text x="103.9" y="255.1">C9</text>
<text x="103.9" y="258.4">1u</text>
<text x="152.4" y="260.5">10k</text>
<text x="161" y="260.5">R15</text>
</g>
<g font-size="3.2" fill="#00f">
<text x="45.5" y="21.6" transform="rotate(-90 45.5 21.6)">1</text>
<text x="49" y="21.6" transform="rotate(-90 49 21.6)">2</text>
<text x="52.6" y="21.6" transform="rotate(-90 52.6 21.6)">3</text>
<text x="56.1" y="21.6" transform="rotate(-90 56.1 21.6)">4</text>
<text x="59.6" y="21.6" transform="rotate(-90 59.6 21.6)">5</text>
<text x="120.6" y="48.7">1</text>
<text x="120.6" y="55.7">2</text>
<text x="94.9" y="81" transform="rotate(-90 94.9 81)">4</text>
<text x="124.8" y="93.1">1</text>
<text x="128.3" y="94.9">IN</text>
<text x="136.6" y="94.9">OUT</text>
<text x="144.8" y="93.1">5</text>
<text x="93.1" y="101" transform="rotate(-90 93.1 101)">VIN</text>
<text x="96.7" y="101" transform="rotate(-90 96.7 101)">VOUT VOUT</text>
<text x="124.8" y="100.2">3</text>
<text x="128.3" y="102">EN</text>
<text x="138.7" y="102">NC</text>
<text x="144.8" y="100.2">4</text>
<text x="26" y="103.7">5</text>
<text x="29.5" y="105.5">OUT</text>
<text x="40.8" y="105.5">IN</text>
<text x="46" y="103.7">1</text>
<text x="91.4" y="104.5" transform="rotate(-90 91.4 104.5)">3</text>
<text x="94.9" y="104.5" transform="rotate(-90 94.9 104.5)">2</text>
<text x="193.1" y="103.4">1</text>
<text x="26" y="110.8">4</text>
<text x="29.5" y="112.5">NC</text>
<text x="40.2" y="112.5">EN</text>
<text x="46" y="110.8">3</text>
<text x="193.1" y="110.4">2</text>
<text x="262.5" y="112.7" transform="rotate(-90 262.5 112.7)">31</text>
<text x="266" y="112.7" transform="rotate(-90 266 112.7)">30</text>
<text x="269.5" y="112.7" transform="rotate(-90 269.5 112.7)">29</text>
<text x="273" y="112.7" transform="rotate(-90 273 112.7)">28</text>
<text x="276.6" y="112.7" transform="rotate(-90 276.6 112.7)">27</text>
<text x="280.1" y="112.7" transform="rotate(-90 280.1 112.7)">26</text>
<text x="283.6" y="112.7" transform="rotate(-90 283.6 112.7)">25</text>
<text x="263.5" y="125.3" transform="rotate(-90 263.5 125.3)">BOOT0</text>
<text x="267.1" y="120.3" transform="rotate(-90 267.1 120.3)">PB7</text>
<text x="270.6" y="120.3" transform="rotate(-90 270.6 120.3)">PB6</text>
<text x="274.1" y="120.3" transform="rotate(-90 274.1 120.3)">PB5</text>
<text x="277.6" y="120.3" transform="rotate(-90 277.6 120.3)">PB4</text>
<text x="281.2" y="120.3" transform="rotate(-90 281.2 120.3)">PB3</text>
<text x="284.7" y="122.3" transform="rotate(-90 284.7 122.3)">PA15</text>
<text x="49" y="137.4" transform="rotate(-90 49 137.4)">4</text>
<text x="235.9" y="137.2">2</text>
<text x="295.7" y="135.5">PA14</text>
<text x="305.3" y="137.2">23</text>
<text x="305.3" y="133.7">24</text>
<text x="235.9" y="140.8">3</text>
<text x="239.4" y="139">PF0/OSC_IN</text>
<text x="239.4" y="142.5">PF1/OSC_OUT</text>
<text x="295.7" y="142.5">PA12</text>
<text x="295.7" y="139">PA13</text>
<text x="305.3" y="140.8">22</text>
<text x="157.8" y="149.2">1</text>
<text x="235.9" y="144.3">4</text>
<text x="239.4" y="146.1">NRST</text>
<text x="295.7" y="149.6">PA10</text>
<text x="295.7" y="146.1">PA11</text>
<text x="305.3" y="147.8">20</text>
<text x="305.3" y="144.3">21</text>
<text x="235.9" y="151.3">6</text>
<text x="235.9" y="154.9">7</text>
<text x="239.4" y="153.1">PA0</text>
<text x="297.7" y="153.1">PA9</text>
<text x="305.3" y="154.9">18</text>
<text x="305.3" y="151.3">19</text>
<text x="45.5" y="160.9" transform="rotate(-90 45.5 160.9)">3</text>
<text x="47.3" y="157.4" transform="rotate(-90 47.3 157.4)">VIN</text>
<text x="49" y="160.9" transform="rotate(-90 49 160.9)">2</text>
<text x="50.8" y="157.4" transform="rotate(-90 50.8 157.4)">VOUT VOUT</text>
<text x="157.8" y="156.3">2</text>
<text x="235.9" y="158.4">8</text>
<text x="239.4" y="156.6">PA1</text>
<text x="239.4" y="160.2">PA2</text>
<text x="297.7" y="156.6">PA8</text>
<text x="260.3" y="178.9" transform="rotate(-90 260.3 178.9)">PA3</text>
<text x="263.9" y="178.9" transform="rotate(-90 263.9 178.9)">PA4</text>
<text x="267.4" y="178.9" transform="rotate(-90 267.4 178.9)">PA5</text>
<text x="270.9" y="178.9" transform="rotate(-90 270.9 178.9)">PA6</text>
<text x="274.5" y="178.9" transform="rotate(-90 274.5 178.9)">PA7</text>
<text x="278" y="178.9" transform="rotate(-90 278 178.9)">PB0</text>
<text x="281.5" y="178.9" transform="rotate(-90 281.5 178.9)">PB1</text>
<text x="258.9" y="181.8" transform="rotate(-90 258.9 181.8)">9</text>
<text x="262.5" y="183.8" transform="rotate(-90 262.5 183.8)">10</text>
<text x="266" y="183.8" transform="rotate(-90 266 183.8)">11</text>
<text x="269.5" y="183.8" transform="rotate(-90 269.5 183.8)">12</text>
<text x="273" y="183.8" transform="rotate(-90 273 183.8)">13</text>
<text x="276.6" y="183.8" transform="rotate(-90 276.6 183.8)">14</text>
<text x="280.1" y="183.8" transform="rotate(-90 280.1 183.8)">15</text>
<text x="101.9" y="209.6">1</text>
<text x="139.5" y="209.6">16</text>
<text x="62.5" y="211">2</text>
<text x="105.4" y="211.3">+OUT_L</text>
<text x="124.4" y="211.3">+OUT_R</text>
<text x="178.9" y="211">1</text>
<text x="62.5" y="218">1</text>
<text x="101.9" y="216.6">3</text>
<text x="105.4" y="218.4">-OUT_L</text>
<text x="125.6" y="218.4">-OUT_R</text>
<text x="139.5" y="216.6">14</text>
<text x="178.9" y="218">2</text>
<text x="101.9" y="223.7">5</text>
<text x="105.4" y="225.4">MUTE#</text>
<text x="126.1" y="225.4">SHDN#</text>
<text x="139.5" y="223.7">12</text>
<text x="101.9" y="230.7">7</text>
<text x="105.4" y="232.5">INL</text>
<text x="132.1" y="232.5">INR</text>
<text x="139.5" y="230.7">10</text>
<text x="101.9" y="234.2">8</text>
<text x="105.4" y="236">VREF</text>
<text x="128.4" y="236">MODE</text>
<text x="139.5" y="234.2">9</text>
</g>
<g font-size="3.2" fill="#8d2323">
<text x="382.2" y="22.6">1</text>
<text x="237.5" y="24.3">1</text>
<text x="382.2" y="29.6">2</text>
<text x="237.5" y="31.4">2</text>
<text x="237.5" y="38.5">3</text>
<text x="382.2" y="36.7">3</text>
<text x="237.5" y="45.5">4</text>
<text x="382.2" y="43.7">4</text>
<text x="237.5" y="52.6">5</text>
<text x="237.5" y="59.6">6</text>
<text x="383.9" y="140.8">4</text>
<text x="390.3" y="142.9">VCC</text>
<text x="383.9" y="147.8">2</text>
<text x="383.9" y="144.3">3</text>
<text x="391.4" y="149.2">D+</text>
<text x="391.8" y="145.6">D-</text>
<text x="383.9" y="151.3">1</text>
<text x="389.6" y="153.5">GND</text>
<text x="385.7" y="190.1">4</text>
<text x="393.6" y="191.3">SDA</text>
<text x="385.7" y="197.2">2</text>
<text x="385.7" y="193.7">3</text>
<text x="393.1" y="197.6">VCC</text>
<text x="394.3" y="195.1">SCL</text>
<text x="385.7" y="200.7">1</text>
<text x="392.4" y="201.1">GND</text>
<text x="385.7" y="227.2">4</text>
<text x="385.7" y="230.7">3</text>
<text x="393.6" y="228.3">SDA</text>
<text x="394.3" y="232.2">SCL</text>
<text x="385.7" y="237.8">1</text>
<text x="385.7" y="234.2">2</text>
<text x="392.4" y="238.1">GND</text>
<text x="393.1" y="234.6">VCC</text>
</g>
<g font-size="3.2">
<text x="100.2" y="101" transform="rotate(-90 100.2 101)">GND</text>
<text x="124.8" y="96.7">2</text>
<text x="128.3" y="98.4">GND</text>
<text x="46" y="107.2">2</text>
<text x="98.4" y="104.5" transform="rotate(-90 98.4 104.5)">1</text>
<text x="37.3" y="109">GND</text>
<text x="258.9" y="112.7" transform="rotate(-90 258.9 112.7)">32</text>
<text x="260" y="124.7" transform="rotate(-90 260 124.7)">VSS_1</text>
<text x="52.6" y="160.9" transform="rotate(-90 52.6 160.9)">1</text>
<text x="54.3" y="157.4" transform="rotate(-90 54.3 157.4)">GND</text>
<text x="285" y="178.9" transform="rotate(-90 285 178.9)">VSS_2</text>
<text x="283.6" y="183.8" transform="rotate(-90 283.6 183.8)">16</text>
<text x="101.9" y="213.1">2</text>
<text x="105.4" y="214.8">PGNDL</text>
<text x="126.6" y="214.8">PGNDR</text>
<text x="139.5" y="213.1">15</text>
<text x="139.5" y="227.2">11</text>
<text x="130.8" y="229">GND</text>
<text x="178.2" y="253.3">1</text>
<text x="178.2" y="256.8">2</text>
<text x="178.2" y="260.4">3</text>
</g>
<g font-size="3.2" fill="#f00">
<text x="235.9" y="133.7">1</text>
<text x="239.4" y="135.5">VDD_1</text>
<text x="235.9" y="147.8">5</text>
<text x="239.4" y="149.6">VDDA/VREF+</text>
<text x="292.8" y="160.2">VDD_2</text>
<text x="305.3" y="158.4">17</text>
<text x="101.9" y="220.1">4</text>
<text x="105.4" y="221.9">PVDDL</text>
<text x="126.9" y="221.9">PVDDR</text>
<text x="139.5" y="220.1">13</text>
<text x="101.9" y="227.2">6</text>
<text x="105.4" y="229">VDD</text>
</g>
</svg>
